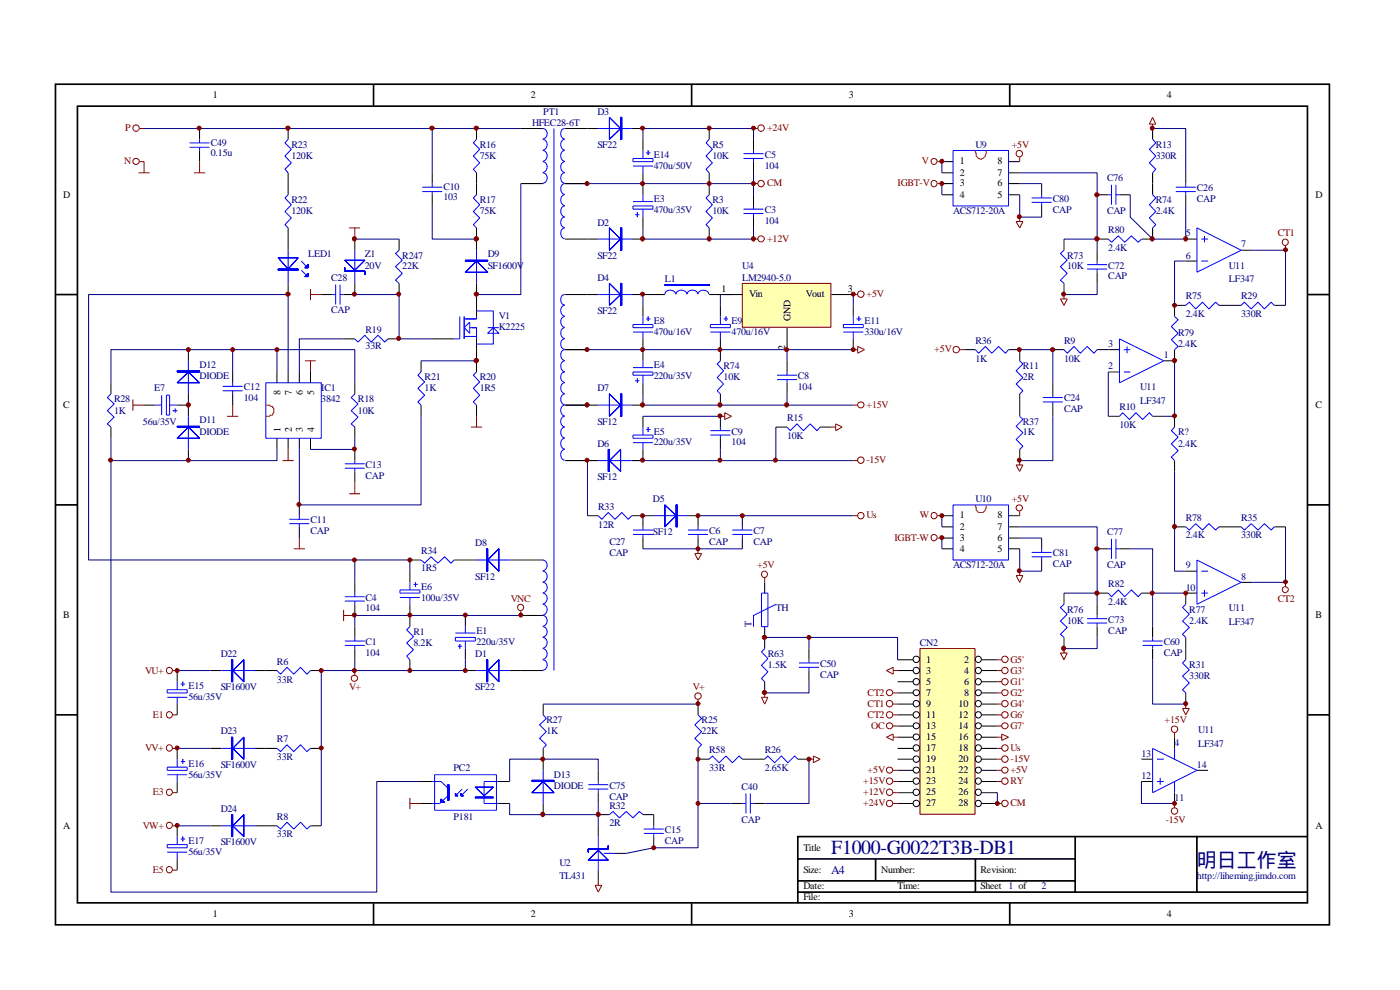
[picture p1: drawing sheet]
<svg xmlns="http://www.w3.org/2000/svg" width="297mm" height="210mm" viewBox="0 0 297 210" stroke-linecap="round" stroke-linejoin="round" font-family="sans-serif">
<g fill="none" stroke="#000" stroke-width=".35">
<path d="M11.8 17.9h270.2v178.3h-270.2zM79.2 17.9v4.6M146.7 17.9v4.6M214.2 17.9v4.6M16.4 22.5h261v169h-261zM11.8 62.5h4.6M277.5 62.5h4.6M11.8 107.1h4.6M277.5 107.1h4.6M11.8 151.6h4.6M277.5 151.6h4.6M228.1 177.5v11.7"/>
<path d="M253.9 177.5h-84.7v14.1M277.5 177.5h-23.6v11.7M79.2 191.6v4.7M146.7 191.6v4.7M169.2 182.2h58.9M169.2 189.2h108.3M169.2 186.9h58.9M185.8 182.2v4.7M206.9 182.2v7M214.2 191.6v4.7"/>
</g>
<g fill="none" stroke="#000" stroke-width=".21">
<path d="M61.1 27.3v2.2M61.1 36.7v4.6M91.7 36.7v2.2M101.1 27.3v2.2M101.1 36.7v4.6M110.5 27.3h4.7M110.5 38.9h4.7M119.9 27.3h7M119.9 38.9h4.7M134 27.3h2.4M136.4 29.5v2.4M136.4 36.7v4.6"/>
<path d="M150.5 27.3v2.2M150.5 36.7v4.6M159.9 29.5v2.4M159.9 34.3v2.4M61.1 48.3v4.8M75.3 50.7v2.4M84.7 50.7v2.4M91.7 41.3v2.4M101.1 48.3v4.8M119.9 50.7h7M134 50.7h2.4M136.4 46.1v2.2"/>
<path d="M150.5 48.3v2.4M159.9 41.3v2.4M159.9 46.1v2.2M40 74.2v2.3M49.4 78.9v2.3M58.8 78.9v2.3M61.1 60.1v2.4M61.1 78.9v2.3M63.5 78.9v2.3M65.9 78.9v2.3M68.2 62.5h2.3M72.9 71.9h2.4"/>
<path d="M75.3 60.1v2.4h-2.4M82.3 71.9h2.4M84.7 60.1v2.4M89.3 76.5v2.4M91.7 71.9h4.7M101.1 60.1v7M101.1 71.9v7M119.9 74.2h4.7M119.9 62.5h7M134 62.5h2.4M136.4 64.8v2.3M136.4 71.9v4.6"/>
<path d="M152.8 64.8v2.3M152.8 71.9v4.6M167 76.5v2.4M181 64.8v2.3M181 71.9v2.3M40 83.6v4.7M40 95.3v2.4M49.4 83.6v2.3M58.8 93v2.3M61.1 93v2.3M63.5 93v2.3M65.9 93v2.3"/>
<path d="M75.3 81.2v2.4M75.3 90.6v2.4M75.3 95.3v2.4M75.3 100v2.4M89.3 85.9v2.4M101.1 85.9v2.4M119.9 85.9h7M119.9 97.7h7M134 85.9h2.4M136.4 95.3v2.4h-2.4M136.4 81.2v2.4M136.4 88.3v2.3"/>
<path d="M152.8 83.6v2.3M152.8 88.3v2.3M152.8 93v2.3M164.6 90.6h2.4M167 81.2v2.4M174 90.6h2.4M63.5 107.1v2.3M63.5 111.8v2.3M87 118.8h2.3M96.4 118.8h4.7M108.1 118.8h7.1M124.6 109.4h2.3"/>
<path d="M134 109.4h4.7M145.8 109.4h2.3v2.4M148.1 114.1v2.3M157.5 109.4v2.4M157.5 114.1v2.3M75.3 123.5v2.3M75.3 128.2v2.4M75.3 132.9v2.3M75.3 137.6v2.4M87 121.2v2.3M87 128.2v4.7M87 140v2.2"/>
<path d="M98.7 130.6v2.3M98.7 137.6v2.4M110.5 130.6h4.7M37.6 142.2v2.4M37.6 149.4v2.2M37.6 158.7v2.3M44.7 142.2h2.3M44.7 158.7h2.3M54.1 142.2h4.7M54.1 158.7h4.7M65.9 142.2h2.3M65.9 158.7h2.3"/>
<path d="M98.7 142.2h2.4M108.1 142.2h7.1M37.6 165.8v2.3M37.6 175.2v2.3M44.7 175.2h2.3M54.1 175.2h4.7M65.9 175.2h2.3M37.6 182.2v2.4"/>
</g>
<g fill="none" stroke="#00f" stroke-width=".21">
<path d="M61.1 29.5l-.6 .8 1.3 1.4-1.3 1.4 1.3 1.4-1.3 1.4 .6 .8M89.6 39.7h4.2M91.7 38.9v.8M101.1 29.5l-.7 .8 1.4 1.4-1.4 1.4 1.4 1.4-1.4 1.4 .7 .8M115.1 27.3a1.11 1.11 0 0 1 1 1.1 1.11 1.11 0 0 1-1 1.1M115.1 29.5a1.17 1.17 0 0 1 1 1.2 1.17 1.17 0 0 1-1 1.1M115.1 31.9a1.17 1.17 0 0 1 1 1.2 1.17 1.17 0 0 1-1 1.1M115.1 34.3a1.17 1.17 0 0 1 1 1.1 1.17 1.17 0 0 1-1 1.2M115.1 36.7a1.11 1.11 0 0 1 1 1.1 1.11 1.11 0 0 1-1 1.1M117.5 27.3v114.9M119.8 36.7a1.14 1.14 0 0 0-.8 1.1 1.14 1.14 0 0 0 .8 1.1M119.8 34.3a1.19 1.19 0 0 0-.8 1.1 1.19 1.19 0 0 0 .8 1.2"/>
<path d="M119.8 31.9a1.19 1.19 0 0 0-.8 1.2 1.19 1.19 0 0 0 .8 1.1M119.8 29.5a1.19 1.19 0 0 0-.8 1.2 1.19 1.19 0 0 0 .8 1.1M119.8 27.3a1.14 1.14 0 0 0-.8 1.1 1.14 1.14 0 0 0 .8 1.1M119.8 38.9a1.19 1.19 0 0 0-.8 1.2 1.19 1.19 0 0 0 .8 1.1M126.9 27.3h7.1M134.3 33.6h4.2v.7h-4.2zM134.3 35.2h4.2M136.4 31.9v1.7M136.4 35.2v1.5M137.1 32.4h.9M137.5 31.9v1M150.5 29.5l-.7 .8 1.3 1.4-1.3 1.4 1.3 1.4-1.3 1.4 .7 .8"/>
<path d="M157.7 33.6h4.3M157.7 32.6h4.3M159.9 31.9v.7M159.9 33.6v.7M61.1 41.3l-.6 .7 1.3 1.4-1.3 1.5 1.3 1.3-1.3 1.5 .6 .6M61.1 53.1v7M63.9 57.3l1 1M63.9 55.4l1 1M75.3 53.1v7M84.7 53.1l-.8 .7 1.4 1.4-1.4 1.4 1.4 1.4-1.4 1.4 .8 .7M89.6 40.6h4.2M91.7 40.6v.7"/>
<path d="M101.1 41.3l-.7 .7 1.4 1.4-1.4 1.5 1.4 1.3-1.4 1.5 .7 .6M101.1 53.1v7M119.8 48.3a1.19 1.19 0 0 0-.8 1.2 1.19 1.19 0 0 0 .8 1.1M119.8 46.1a1.14 1.14 0 0 0-.8 1.1 1.14 1.14 0 0 0 .8 1.1M119.8 43.7a1.19 1.19 0 0 0-.8 1.1 1.19 1.19 0 0 0 .8 1.2M119.8 41.3a1.19 1.19 0 0 0-.8 1.2 1.19 1.19 0 0 0 .8 1.1M126.9 50.7h7.1M134.3 43.7h4.2v.7h-4.2zM134.3 42.8h4.2M134.7 45.6h.9M135.2 45v1.1M136.4 41.3v1.5"/>
<path d="M136.4 44.4v1.7M150.5 41.3l-.7 .7 1.3 1.4-1.3 1.5 1.3 1.3-1.3 1.5 .7 .6M157.7 44.4h4.3M157.7 45.3h4.3M159.9 43.7v.7M159.9 45.3v.8M40 76.5v7.1M70.5 62.5h.7M71.2 60.4v4.2M72.1 62.5h.8M72.1 60.4v4.2M75.3 71.9l.6 .7 1.5-1.5 1.3 1.5 1.5-1.5 1.4 1.5 .7-.7"/>
<path d="M89.3 78.9l-.7 .7 1.5 1.4-1.5 1.4 1.5 1.4-1.5 1.5 .7 .6M97.5 67.1v4.8h-1.1M98.5 67.1v4.8M98.5 71.4h2.6M98.5 69.5l1.2-1.2v2.4zM99.7 69.5h1.4v2.4M101.1 66h3.5v7h-3.5M101.1 78.9l-.7 .7 1.4 1.4-1.4 1.4 1.4 1.4-1.4 1.5 .7 .6M101.1 67.1v.5h-2.6M103.5 70.7l1.1-1.2 1.2 1.2zM103.5 69.5h2.3M119.8 71.9a1.14 1.14 0 0 0-.8 1.1 1.14 1.14 0 0 0 .8 1.1"/>
<path d="M119.8 69.5a1.19 1.19 0 0 0-.8 1.2 1.19 1.19 0 0 0 .8 1.1M119.8 67.1a1.19 1.19 0 0 0-.8 1.2 1.19 1.19 0 0 0 .8 1.1M119.8 64.8a1.19 1.19 0 0 0-.8 1.1 1.19 1.19 0 0 0 .8 1.2M119.8 62.5a1.14 1.14 0 0 0-.8 1.1 1.14 1.14 0 0 0 .8 1.1M119.8 78.9a1.14 1.14 0 0 0-.8 1.1 1.14 1.14 0 0 0 .8 1.1M119.8 76.5a1.19 1.19 0 0 0-.8 1.2 1.19 1.19 0 0 0 .8 1.1M119.8 74.2a1.19 1.19 0 0 0-.8 1.1 1.19 1.19 0 0 0 .8 1.2M126.9 62.5h7.1M134.3 68.8h4.2v.7h-4.2zM134.3 78.9h4.2v.7h-4.2zM134.3 70.4h4.2M134.3 78h4.2"/>
<path d="M136.4 67.1v1.7M136.4 70.4v1.5M136.4 76.5v1.5M136.4 79.6v1.6M137.1 67.6h.9M137.5 67.1v1M150.7 68.8h4.2v.7h-4.2zM150.7 70.4h4.2M152.8 76.5l-.7 .7 1.4 1.5-1.4 1.4 1.4 1.3-1.4 1.5 .7 .7M152.8 67.1v1.7M152.8 70.4v1.5M153.5 67.6h.9"/>
<path d="M154 67.1v1M164.8 79.6h4.3M167 78.9v.7M178.9 68.8h4.2v.7h-4.2zM178.9 70.4h4.2M181 67.1v1.7M181 70.4v1.5M181.7 67.6h1M182.2 67.1v1M40 88.3v7M47.2 82h4.3M47.2 82.9h4.3"/>
<path d="M49.4 81.2v.8M49.4 82.9v.7M56.4 81.2h11.8v11.8h-11.8zM73.2 98.4h4.2M73.2 99.3h4.2M75.3 83.6l-.8 .7 1.4 1.4-1.4 1.4 1.4 1.4-1.4 1.4 .8 .7M75.3 97.7v.7M75.3 99.3v.7M119.8 83.6a1.19 1.19 0 0 0-.8 1.1 1.19 1.19 0 0 0 .8 1.2M119.8 81.2a1.19 1.19 0 0 0-.8 1.1 1.19 1.19 0 0 0 .8 1.2M119.8 95.3a1.19 1.19 0 0 0-.8 1.2 1.19 1.19 0 0 0 .8 1.1M119.8 93a1.19 1.19 0 0 0-.8 1.1 1.19 1.19 0 0 0 .8 1.1"/>
<path d="M119.8 90.6a1.19 1.19 0 0 0-.8 1.1 1.19 1.19 0 0 0 .8 1.2M119.8 88.3a1.14 1.14 0 0 0-.8 1.1 1.14 1.14 0 0 0 .8 1.1M119.8 85.9a1.19 1.19 0 0 0-.8 1.2 1.19 1.19 0 0 0 .8 1.1M126.9 85.9h7.1M126.9 97.7h7.1M134.3 92.3h4.2v.7h-4.2zM134.3 93.9h4.2M134.7 80.8h.9M135.2 80.3v.9M136.4 90.6v1.7M136.4 93.9v1.4M137.1 91.1h.9"/>
<path d="M137.5 90.6v1M150.7 92.3h4.2M150.7 91.4h4.2M152.8 90.6v.8M152.8 92.3v.7M164.8 80.5h4.3M167 90.6l.6 .8 1.5-1.5 1.3 1.5 1.5-1.5 1.4 1.5 .7-.8M167 80.5v.7M61.4 110.2h4.2M61.4 111.1h4.2M63.5 109.4v.8M63.5 111.1v.7"/>
<path d="M89.3 118.8l.8 .7 1.3-1.4 1.5 1.4 1.4-1.4 1.4 1.4 .7-.7M101.1 118.8h7M115.1 118.8a1.17 1.17 0 0 1 1 1.1 1.17 1.17 0 0 1-1 1.2M126.9 109.4l.8 .8 1.3-1.5 1.5 1.5 1.4-1.5 1.4 1.5 .7-.8M138.7 109.4h7.1M146 112.4h4.2M146 113.4h4.2M148.1 111.8v.6M148.1 113.4v.7M155.4 112.4h4.2M155.4 113.4h4.2M157.5 111.8v.6"/>
<path d="M157.5 113.4v.7M73.2 126.6h4.2M73.2 127.5h4.2M73.2 136h4.2M73.2 136.9h4.2M75.3 125.8v.8M75.3 127.5v.7M75.3 135.2v.8M75.3 136.9v.7M84.8 125.1h4.3v.7h-4.3zM84.8 126.7h4.3M87 132.9l-.7 .7 1.4 1.4-1.4 1.4 1.4 1.4-1.4 1.4 .7 .8"/>
<path d="M87 123.5v1.6M87 126.7v1.5M87.7 124h.9M88.1 123.5v1M96.6 135.2h4.2v.8h-4.2zM96.6 134.3h4.2M97.1 137.1h.9M97.5 136.7v.9M98.7 132.9v1.4M98.7 136v1.6M115.1 121.2a1.17 1.17 0 0 1 1 1.1 1.17 1.17 0 0 1-1 1.1M115.1 123.5a1.11 1.11 0 0 1 1 1.1 1.11 1.11 0 0 1-1 1.1"/>
<path d="M115.1 125.8a1.17 1.17 0 0 1 1 1.2 1.17 1.17 0 0 1-1 1.1M115.1 128.2a1.17 1.17 0 0 1 1 1.1 1.17 1.17 0 0 1-1 1.2M115.1 130.6a1.17 1.17 0 0 1 1 1.1 1.17 1.17 0 0 1-1 1.1M115.1 132.9a1.11 1.11 0 0 1 1 1.1 1.11 1.11 0 0 1-1 1.1M115.1 135.2a1.17 1.17 0 0 1 1 1.2 1.17 1.17 0 0 1-1 1.1M115.1 137.6a1.17 1.17 0 0 1 1 1.1 1.17 1.17 0 0 1-1 1.2M115.1 140a1.11 1.11 0 0 1 1 1.1 1.11 1.11 0 0 1-1 1.1M35.5 146.3h4.2v.7h-4.2zM35.5 147.9h4.2M37.6 144.6v1.7M37.6 147.9v1.5M38.4 145.1h.9"/>
<path d="M38.8 144.6v.9M47 142.2h7.1M47 158.7h7.1M58.8 158.7l.7 .7 1.4-1.4 1.4 1.4 1.5-1.4 1.3 1.4 .8-.7M58.8 142.2l.7 .8 1.4-1.4 1.4 1.4 1.5-1.4 1.3 1.4 .8-.8M101.1 142.2h7M35.5 162.7h4.2v.7h-4.2zM35.5 179.2h4.2v.6h-4.2zM35.5 164.3h4.2M37.6 161v1.7M37.6 164.3v1.5M37.6 177.5v1.7"/>
<path d="M38.4 178h.9M38.4 161.5h.9M38.8 161v1M38.8 177.5v1M47 175.2h7.1M58.8 175.2l.7 .7 1.4-1.5 1.4 1.5 1.5-1.5 1.3 1.5 .8-.7M35.5 180.8h4.2M37.6 180.8v1.4"/>
</g>
<g fill="none" stroke="#800000" stroke-width=".21">
<path d="M29.4 36.7h2.3M29.6 27.3h1M29.6 34.3h1v2.4M159.9 27.3h.9M159.9 38.9h.9M74.1 48.3h2.3M75.3 48.3v2.4M159.9 50.7h.9M64.7 76.5h2.3M65.9 61.3v2.4M65.9 76.5v2.4M65.9 62.5h2.3"/>
<path d="M28.2 84.8v2.3M28.2 85.9h2.4M48.2 88.3h2.3M49.4 85.9v2.4M59.9 97.7h2.4M61.1 95.3v2.4M99.9 90.6h2.4M101.1 88.3v2.3M62.3 116.4h2.4M63.5 114.1v2.3M74.1 104.7h2.3M75.3 102.4v2.3"/>
<path d="M72.9 129.4v2.3M72.9 130.6h2.4M36.7 142.2h.9M36.7 158.7h.9M36.7 151.6h.9M75.3 142.2v1.1M36.7 175.2h.9M36.7 168.1h.9M36.7 184.6h.9"/>
<circle cx="28.9" cy="27.2" r=".68"/>
<circle cx="28.9" cy="34.2" r=".66"/>
<circle cx="161.5" cy="38.9" r=".68"/>
<circle cx="161.5" cy="27.2" r=".68"/>
<circle cx="161.5" cy="50.7" r=".66"/>
<circle cx="35.9" cy="151.6" r=".66"/>
<circle cx="35.9" cy="142.2" r=".66"/>
<circle cx="35.9" cy="158.6" r=".66"/>
<circle cx="75.2" cy="143.9" r=".66"/>
<circle cx="35.9" cy="175.1" r=".66"/>
<circle cx="35.9" cy="168" r=".66"/>
<circle cx="35.9" cy="184.5" r=".66"/>
</g>
<path d="M56.4 85.9h.7l.3 .3h.4v.2l.3 .2v.9l-.3 .3v.3h-.4l-.3 .2h-.7" fill="none" stroke="#f00" stroke-width=".21"/>
<path d="M98.7 55.2v.2h4.8v-.2zM98.7 55.2v.2h4.8v-.2z" fill="#00f" stroke="#00f" stroke-width=".21"/>
<g fill="#00f" stroke="#00f" stroke-width=".21">
<path d="M98.7 57.7l2.4-2.3 2.4 2.3zM98.7 57.7l2.4-2.3 2.4 2.3z" fill-rule="evenodd"/>
<path d="M103.2 116.4v4.8h.3v-4.8zM103.2 116.4v4.8h.3v-4.8z" fill-rule="evenodd"/>
<path d="M103.5 118.8l2.3-2.4v4.8zM103.5 118.8l2.3-2.4v4.8z" fill-rule="evenodd"/>
<path d="M37.6 90.4v.2h4.7v-.2zM37.6 90.4v.2h4.7v-.2z" fill-rule="evenodd"/>
<path d="M37.6 93l2.4-2.4 2.3 2.4zM37.6 93l2.4-2.4 2.3 2.4z" fill-rule="evenodd"/>
<path d="M37.6 78.7v.2h4.7v-.2zM37.6 78.7v.2h4.7v-.2z" fill-rule="evenodd"/>
<path d="M37.6 81.2l2.4-2.3 2.3 2.3zM37.6 81.2l2.4-2.3 2.3 2.3z" fill-rule="evenodd"/>
<path d="M59 54.7h4.2l-2.1 2.4zM59 54.7h4.2l-2.1 2.4z" fill-rule="evenodd"/>
<path d="M59 57.1h4.2v.2h-4.2zM59 57.1h4.2v.2h-4.2z" fill-rule="evenodd"/>
<path d="M65.4 58v.7h-.7zM65.4 58v.7h-.7z" fill-rule="evenodd"/>
<path d="M65.4 56.1v.7h-.7zM65.4 56.1v.7h-.7z" fill-rule="evenodd"/>
<path d="M73.2 56.8v.7h4.2v.8v-.8h-4.2zM73.2 56.8v.7h4.2v.8v-.8h-4.2z" fill-rule="evenodd"/>
<path d="M73.2 55.2h4.2l-2.1 2.1zM73.2 55.2h4.2l-2.1 2.1z" fill-rule="evenodd"/>
<path d="M103.2 140v4.6h.3v-4.6zM103.2 140v4.6h.3v-4.6z" fill-rule="evenodd"/>
<path d="M103.5 142.2l2.3-2.2v4.6zM103.5 142.2l2.3-2.2v4.6z" fill-rule="evenodd"/>
<path d="M49.1 140v4.6h.3v-4.6zM49.1 140v4.6h.3v-4.6z" fill-rule="evenodd"/>
<path d="M49.4 142.2l2.3-2.2v4.6zM49.4 142.2l2.3-2.2v4.6z" fill-rule="evenodd"/>
<path d="M49.1 156.4v4.6h.3v-4.6zM49.1 156.4v4.6h.3v-4.6z" fill-rule="evenodd"/>
<path d="M49.4 158.7l2.3-2.3v4.6zM49.4 158.7l2.3-2.3v4.6z" fill-rule="evenodd"/>
<path d="M49.1 172.8v4.7h.3v-4.7zM49.1 172.8v4.7h.3v-4.7z" fill-rule="evenodd"/>
<path d="M51.7 172.8v4.7l-2.3-2.3zM51.7 172.8v4.7l-2.3-2.3z" fill-rule="evenodd"/>
<path d="M131.7 24.9v4.6h.2v-4.6zM131.7 24.9v4.6h.2v-4.6z" fill-rule="evenodd"/>
<path d="M129.3 24.9l2.4 2.4-2.4 2.2zM129.3 24.9l2.4 2.4-2.4 2.2z" fill-rule="evenodd"/>
<path d="M131.7 48.3v4.8h.2v-4.8zM131.7 48.3v4.8h.2v-4.8z" fill-rule="evenodd"/>
<path d="M129.3 48.3l2.4 2.4-2.4 2.4zM129.3 48.3l2.4 2.4-2.4 2.4z" fill-rule="evenodd"/>
<path d="M131.7 60.1v4.7h.2v-4.7zM131.7 60.1v4.7h.2v-4.7z" fill-rule="evenodd"/>
<path d="M129.3 60.1l2.4 2.4-2.4 2.3zM129.3 60.1l2.4 2.4-2.4 2.3z" fill-rule="evenodd"/>
<path d="M131.7 83.6v4.7h.2v-4.7zM131.7 83.6v4.7h.2v-4.7z" fill-rule="evenodd"/>
<path d="M129.3 83.6l2.4 2.3-2.4 2.4zM129.3 83.6l2.4 2.3-2.4 2.4z" fill-rule="evenodd"/>
<path d="M129 95.3v4.7h.3v-4.7zM129 95.3v4.7h.3v-4.7z" fill-rule="evenodd"/>
<path d="M129.3 97.7l2.4-2.4v4.7zM129.3 97.7l2.4-2.4v4.7z" fill-rule="evenodd"/>
<path d="M143.4 107.1v4.7h.3v-4.7zM143.4 107.1v4.7h.3v-4.7z" fill-rule="evenodd"/>
<path d="M141.1 107.1l2.3 2.3-2.3 2.4zM141.1 107.1l2.3 2.3-2.3 2.4z" fill-rule="evenodd"/>
</g>
<g fill="none" stroke="#000080" stroke-width=".21">
<path d="M30.6 27.3h79.9M91.7 27.3v9.4M110.5 38.9v23.6h-9.4M136.4 29.5v-2.2h23.5v2.2M159.9 36.7v2.2h-35.3M159.9 38.9v2.4M75.3 50.7h9.4M136.4 48.3v2.4h23.5v-2.4M40 74.2h9.4M49.4 78.9v-4.7h25.9v7M58.8 74.2v4.7M61.1 78.9v-16.4h-42.3v56.3h68.2v2.4"/>
<path d="M72.9 71.9h-9.4v7M75.3 62.5h9.4v9.4h7M89.3 76.5h11.8M58.8 95.3v2.4h-18.8M75.3 93v2.3h-9.4M89.3 88.3v18.8h-25.8v-11.8M75.3 118.8v4.7M75.3 140v2.2h23.4v-2.2M110.5 130.6h-35.2v2.3M37.6 142.2h7.1M37.6 158.7h7.1M75.3 142.2h-7.1v33"/>
<path d="M37.6 175.2h7.1"/>
</g>
<path d="M157.6 60.2h18.6v9.1h-18.6z" fill="#ffffb0"/>
<g fill="none" stroke="#800000" stroke-width=".21">
<path d="M198.9 34.3h.9M198.9 38.9h.9M216.3 33.4v.9M244.5 24.9l.7 1.4h-1.4zM244.5 26.3v1M215.6 47h1.4l-.7 1.3zM216.3 46.1v.9M272.7 52.2v.9M157.5 60.1h18.8v9.3h-18.8zM181 62.5h.9M181 74.2h.9M181.9 73.5l1.5 .7-1.5 .7z"/>
<path d="M203.6 74.2h1M225 63.4h1.4l-.7 1.4zM225.7 62.5v.9M152.8 88.3h1M153.8 87.5l1.4 .8-1.4 .7zM176.4 90.6h.9M177.3 89.9l1.3 .7-1.3 .8zM181 85.9h.9M181 97.7h.9M215.6 98.6h1.4l-.7 1.4zM216.3 97.7v.9M147.4 117.4h1.4l-.7 1.4z"/>
<path d="M148.1 116.4v1M181 109.4h.9M198.9 109.4h.9M198.9 114.1h.9M216.3 108.5v.9M110.5 129.6v1M215.6 122.1h1.4l-.7 1.4zM216.3 121.2v.9M225 138.5h1.4l-.7 1.5zM225.7 137.6v.9M272.7 123.5v1M148.1 148.4v1"/>
<path d="M250.9 150.3h1.4l-.8 1.3zM251.5 149.4v.9M87 169.2v2.4M87 170.4h2.3M171.6 161h1M172.6 160.4l1.4 .6-1.4 .8zM126.2 187.8h1.5l-.8 1.4zM126.9 186.9v.9"/>
<circle cx="198.1" cy="38.9" r=".66"/>
<circle cx="198.2" cy="34.2" r=".64"/>
<circle cx="216.2" cy="32.6" r=".68"/>
<circle cx="272.6" cy="51.4" r=".66"/>
<circle cx="182.6" cy="62.4" r=".68"/>
<circle cx="202.9" cy="74.2" r=".68"/>
<circle cx="182.6" cy="97.6" r=".68"/>
<circle cx="182.6" cy="85.9" r=".66"/>
<circle cx="182.6" cy="109.4" r=".68"/>
<circle cx="198.1" cy="109.4" r=".66"/>
<circle cx="198.1" cy="114" r=".66"/>
<circle cx="216.3" cy="107.7" r=".66"/>
<circle cx="110.4" cy="128.8" r=".66"/>
<circle cx="272.7" cy="125.1" r=".64"/>
<circle cx="148.1" cy="147.7" r=".68"/>
</g>
<g fill="none" stroke="#000" stroke-width=".21">
<path d="M199.8 34.3h2.4M199.8 36.7h2.4M199.8 38.9h2.4M214 34.3h2.3M214 36.7h2.3M214 38.9h2.3M221 38.9v2.4M244.5 27.3v2.2M244.5 36.7v4.6M251.5 36.7v2.2M199.8 41.3h2.4M214 41.3h2.3"/>
<path d="M221 43.7v2.4M225.7 50.7v2.4M232.7 50.7h2.4M232.7 53.1v2.3M232.7 57.7v2.4M244.5 48.3v2.4h-2.4M251.5 55.4h2.4M251.5 50.7h2.4M251.5 41.3v2.4M263.3 53.1h2.4M136.4 62.5h4.7M150.5 62.5h7"/>
<path d="M167 69.5v4.7M176.4 62.5h4.6M204.6 74.2h2.3M214 74.2h2.3v2.3M223.4 74.2h2.3M225.7 60.1v2.4M232.7 74.2h4.8M235.1 78.9h2.4M249.2 74.2v2.3h-2.3M251.5 64.8h-2.3v2.3M258.6 64.8h4.7M270.3 64.8h2.4"/>
<path d="M23.5 81.2v2.4M23.5 90.6v2.4M30.6 85.9h2.3M37.6 85.9h2.4M216.3 83.6v4.7M216.3 95.3v2.4M223.4 81.2v2.4M223.4 85.9v2.4M235.1 88.3h2.4M244.5 88.3h2.4M249.2 88.3v2.3M249.2 97.7v2.3"/>
<path d="M136.4 109.4v2.4M136.4 114.1v2.3M199.8 109.4h2.4M199.8 111.8h2.4M199.8 114.1h2.4M199.8 116.4h2.4M214 109.4h2.3M214 111.8h2.3M214 114.1h2.3M214 116.4h2.3M221 114.1v2.3M221 118.8v2.4"/>
<path d="M249.2 111.8h2.3M258.6 111.8h4.7M270.3 111.8h2.4M225.7 125.8v2.4M225.7 135.2v2.4M232.7 128.2v2.4M232.7 132.9v2.3M232.7 125.8h2.4M242.1 125.8h2.4M244.5 132.9v2.3M244.5 137.6v2.4M251.5 135.2v4.8"/>
<path d="M251.5 121.2h2.4M253.9 125.8h-2.4v2.4M263.3 123.5h2.4M115.2 149.4v2.2M115.2 158.7v4.7M148.1 158.7v2.3h2.4M148.1 149.4v2.2M251.5 147v2.4M89.3 165.8h2.4M89.3 170.4h2.4M105.8 165.8h2.3M105.8 170.4h2.3"/>
<path d="M115.2 170.4v2.4M126.9 172.8h2.4M126.9 163.4v2.4M126.9 168.1v2.3M126.9 175.2v2.3M136.4 172.8h2.3v2.4M138.7 177.5v2.3M155.2 170.4h2.3M157.5 161h4.7M159.9 170.4h2.3M169.2 161h2.4M126.9 184.6v2.3"/>
<path d="M130.5 181h2.3"/>
</g>
<path d="M141.1 60.4h9.4v.1h-9.4zM141.1 60.4h9.4v.1h-9.4z" fill="#00f" stroke="#00f" stroke-width=".21"/>
<g fill="none" stroke="#00f" stroke-width=".21">
<path d="M202.2 31.9h11.8v11.8h-11.8zM244.5 29.5l.7 .8-1.4 1.4 1.4 1.4-1.4 1.4 1.4 1.4-.7 .8M249.4 39.7h4.3M251.5 38.9v.8M218.9 42.9h4.2M218.9 42h4.2M221 41.3v.7M221 42.9v.8M225.7 53.1l-.7 .7 1.4 1.4-1.4 1.4 1.4 1.4-1.4 1.4 .7 .7M230.6 56.1h4.3M230.6 57.1h4.3M232.7 55.4v.7"/>
<path d="M232.7 57.1v.6M235.1 50.7l.7 .7 1.4-1.4 1.4 1.4 1.4-1.4 1.5 1.4 .6-.7M244.5 41.3l.7 .7-1.4 1.4 1.4 1.5-1.4 1.3 1.4 1.5-.7 .6M249.4 40.6h4.3M251.5 40.6v.7M253.9 48.3l9.4 4.8-9.4 4.6zM254.8 55.4h1.5M254.8 50.7h1.5M255.5 50v1.4M141.1 62.4a1.19 1.19 0 0 1 1.1-.8 1.19 1.19 0 0 1 1.1 .8M143.4 62.4a1.19 1.19 0 0 1 1.2-.8 1.19 1.19 0 0 1 1.1 .8M145.8 62.4a1.14 1.14 0 0 1 1.1-.8 1.14 1.14 0 0 1 1.1 .8"/>
<path d="M148.1 62.4a1.19 1.19 0 0 1 1.1-.8 1.19 1.19 0 0 1 1.2 .8M206.9 74.2l.7 .7 1.4-1.4 1.4 1.4 1.4-1.4 1.5 1.4 .7-.7M216.3 76.5l.7 .7-1.4 1.5 1.4 1.4-1.4 1.3 1.4 1.5-.7 .7M225.7 74.2l.7 .7 1.4-1.4 1.4 1.4 1.4-1.4 1.5 1.4 .6-.7M237.5 71.9l9.4 4.6-9.4 4.7zM238.4 78.9h1.4M238.4 74.2h1.4M239.1 73.5v1.4M249.2 67.1l.7 .7-1.4 1.5 1.4 1.4-1.4 1.4 1.4 1.4-.7 .7M251.5 64.8l.8-.7 1.4 1.4 1.4-1.4 1.4 1.4 1.4-1.4 .7 .7M263.3 64.8l.7-.7 1.4 1.4 1.5-1.4 1.3 1.4 1.5-1.4 .6 .7M23.5 83.6l-.7 .7 1.4 1.4-1.4 1.4 1.4 1.4-1.4 1.4 .7 .7"/>
<path d="M32.9 85.9h1.4M34.3 83.8v4.3M35.3 83.8h.7v4.3h-.7zM36 85.9h1.6M36.7 87.1h.9M37.2 86.6v.9M216.3 88.3l.7 .7-1.4 1.4 1.4 1.4-1.4 1.4 1.4 1.5-.7 .6M221.2 84.3h4.3M221.2 85.3h4.3M223.4 83.6v.7M223.4 85.3v.6M237.5 88.3l.7-.8 1.4 1.5 1.4-1.5 1.4 1.5 1.4-1.5 .7 .8"/>
<path d="M249.2 90.6l-.7 .8 1.4 1.3-1.4 1.4 1.4 1.5-1.4 1.3 .7 .8M134.3 112.4h4.2M134.3 113.4h4.2M136.4 111.8v.6M136.4 113.4v.7M202.2 107.1h11.8v11.7h-11.8zM218.9 118.1h4.2M218.9 117.2h4.2M221 116.4v.8M221 118.1v.7M251.5 111.8l.8 .6 1.4-1.3 1.4 1.3 1.4-1.3 1.4 1.3 .7-.6M253.9 118.8l9.4 4.7-9.4 4.7z"/>
<path d="M263.3 111.8l.7 .6 1.4-1.3 1.5 1.3 1.3-1.3 1.5 1.3 .6-.6M225.7 128.2l-.7 .7 1.4 1.4-1.4 1.4 1.4 1.4-1.4 1.4 .7 .7M230.6 131.2h4.3M230.6 132.2h4.3M232.7 130.6v.6M232.7 132.2v.7M235.1 125.8l.7 .8 1.4-1.5 1.4 1.5 1.4-1.5 1.5 1.5 .6-.8M242.4 136.9h4.2M242.4 136h4.2M244.5 135.2v.8M244.5 136.9v.7M251.5 128.2l-.6 .7 1.4 1.4-1.4 1.4 1.4 1.4-1.4 1.4 .6 .7"/>
<path d="M251.5 140l-.6 .6 1.4 1.5-1.4 1.3 1.4 1.5-1.4 1.4 .6 .7M254.8 121.2h1.5M254.8 125.8h1.5M255.5 125.1v1.5M115.2 151.6l.7 .8-1.4 1.4 1.4 1.4-1.4 1.4 1.4 1.4-.7 .7M148.1 151.6l.7 .8-1.4 1.4 1.4 1.4-1.4 1.4 1.4 1.4-.7 .7M91.7 165.8h1.9l1.4 1.3M92.2 164.3h13.1v7.6h-13.1zM95 168.8l-1.7 1.6h-1.6M98 167.4l-1.4 1.4M99.2 167.4l-1.4 1.4M105.8 165.8h-3.1v4.6h3.1"/>
<path d="M115.2 163.4v7M124.8 166.5h4.2M124.8 167.4h4.2M126.9 165.8v.7M126.9 167.4v.7M126.9 177.5v7.1M129.3 172.8l.7-.7 1.4 1.4 1.4-1.4 1.5 1.4 1.3-1.4 .8 .7M136.6 175.9h4.2M136.6 176.8h4.2M138.7 175.2v.7M138.7 176.8v.7M150.5 161l.6-.6 1.5 1.4 1.4-1.4 1.4 1.4 1.4-1.4 .7 .6"/>
<path d="M157.5 170.4h.7M158.2 168.3v4.3M159.2 170.4h.7M159.2 168.3v4.3M162.2 161l.7-.6 1.4 1.4 1.5-1.4 1.3 1.4 1.5-1.4 .6 .6M128.1 181h2.4"/>
</g>
<g fill="none" stroke="#000080" stroke-width=".21">
<path d="M199.8 34.3v2.4M199.8 38.9v2.4M216.3 36.7h16.4v16.4M216.3 38.9h4.7M244.5 27.3h7v9.4M91.7 43.7v7h9.4M216.3 41.3v4.8h4.7M225.7 50.7h7M251.5 55.4h-2.3v9.4M251.5 43.7v7h-7M265.7 53.1h7v11.7M40 74.2h-16.5v7"/>
<path d="M124.6 74.2h56.4M136.4 62.5v2.3M152.8 62.5v2.3M167 74.2v2.3M181 62.5v2.3M216.3 74.2h7.1v7M232.7 60.1v2.4h-7M235.1 78.9v9.4M249.2 76.5v11.8h-2.3M23.5 93v4.7h16.5M23.5 97.7v91.5h56.4v-23.4h9.4M124.6 97.7v11.7"/>
<path d="M136.4 83.6v2.3h44.6M136.4 88.3h16.4M136.4 97.7h44.6M152.8 95.3v2.4M164.6 90.6v7.1M167 83.6v2.3M223.4 88.3v9.4h-7.1M249.2 100v21.2h2.3M136.4 116.4h21.1M148.1 109.4h32.9M199.8 109.4v2.4M199.8 114.1v2.3"/>
<path d="M216.3 116.4v4.8h4.7M216.3 111.8h16.4v16.4M216.3 114.1h4.7M272.7 111.8v11.7h-7M225.7 125.8h7M232.7 135.2v2.4h-7M244.5 140v9.4h7M251.5 125.8h-7v7.1M115.2 149.4h32.9M108.1 170.4v2.4h18.8v-2.4M126.9 163.4v-2.4h-18.8v4.8M126.9 172.8v2.4"/>
<path d="M148.1 161v9.4h7.1M148.1 170.4v9.4h-9.4l-5.9 1.2M171.6 161v9.4h-9.4"/>
</g>
<g fill="#00f" stroke="#00f" stroke-width=".21">
<path d="M100.8 167l1.9 1.8 1.9-1.8zM100.8 167l1.9 1.8 1.9-1.8z" fill-rule="evenodd"/>
<path d="M100.8 169.1v.1h3.8v-.1zM100.8 169.1v.1h3.8v-.1z" fill-rule="evenodd"/>
<path d="M96.6 168.3l.5 .5h-.5zM96.6 168.3l.5 .5h-.5z" fill-rule="evenodd"/>
<path d="M97.8 168.3l.5 .5h-.5zM97.8 168.3l.5 .5h-.5z" fill-rule="evenodd"/>
<path d="M95 166.5v3.3h.2v-3.3zM95 166.5v3.3h.2v-3.3z" fill-rule="evenodd"/>
<path d="M93.6 169.5v.7h.7zM93.6 169.5v.7h.7z" fill-rule="evenodd"/>
<path d="M112.9 165.5v.3h4.6v-.3zM112.9 165.5v.3h4.6v-.3z" fill-rule="evenodd"/>
<path d="M112.9 168.1l2.3-2.3 2.3 2.3zM112.9 168.1l2.3-2.3 2.3 2.3z" fill-rule="evenodd"/>
<path d="M124.8 180.1v.7v-.7h4.2v-.7v.7zM124.8 180.1v.7v-.7h4.2v-.7v.7z" fill-rule="evenodd"/>
<path d="M126.9 180.3l-2.1 2.2h4.2zM126.9 180.3l-2.1 2.2h4.2z" fill-rule="evenodd"/>
</g>
<g fill="#800000" stroke="#800000" stroke-width=".21">
<circle cx="124.5" cy="38.9" r=".42"/>
<circle cx="124.5" cy="74.2" r=".42"/>
<circle cx="124.5" cy="85.9" r=".45"/>
<circle cx="124.5" cy="97.6" r=".42"/>
<circle cx="101.1" cy="62.4" r=".45"/>
<circle cx="101" cy="76.5" r=".48"/>
<circle cx="101" cy="50.7" r=".48"/>
<circle cx="40" cy="97.6" r=".42"/>
<circle cx="39.9" cy="85.9" r=".45"/>
<circle cx="40" cy="74.2" r=".42"/>
<circle cx="101.1" cy="27.2" r=".45"/>
<circle cx="61.1" cy="27.2" r=".45"/>
<circle cx="87" cy="118.8" r=".42"/>
<circle cx="84.6" cy="71.8" r=".42"/>
<circle cx="84.6" cy="62.4" r=".42"/>
<circle cx="136.3" cy="109.4" r=".42"/>
<circle cx="61.1" cy="62.4" r=".45"/>
<circle cx="91.7" cy="27.2" r=".45"/>
<circle cx="75.2" cy="50.7" r=".45"/>
<circle cx="75.2" cy="62.4" r=".42"/>
<circle cx="63.4" cy="107" r=".42"/>
<circle cx="75.2" cy="95.2" r=".42"/>
<circle cx="75.2" cy="130.5" r=".42"/>
<circle cx="49.4" cy="74.2" r=".42"/>
<circle cx="58.8" cy="74.2" r=".42"/>
<circle cx="87" cy="130.5" r=".42"/>
<circle cx="75.2" cy="118.8" r=".42"/>
<circle cx="98.7" cy="130.5" r=".42"/>
<circle cx="37.6" cy="142.2" r=".42"/>
<circle cx="37.6" cy="175.1" r=".42"/>
<circle cx="37.6" cy="158.7" r=".42"/>
<circle cx="87" cy="142.2" r=".42"/>
<circle cx="68.2" cy="158.7" r=".42"/>
<circle cx="68.2" cy="142.2" r=".42"/>
<circle cx="75.2" cy="142.2" r=".42"/>
<circle cx="98.7" cy="142.2" r=".42"/>
<circle cx="136.3" cy="27.2" r=".42"/>
<circle cx="136.3" cy="50.7" r=".45"/>
<circle cx="136.3" cy="38.9" r=".42"/>
<circle cx="150.5" cy="38.9" r=".42"/>
<circle cx="150.5" cy="27.2" r=".42"/>
<circle cx="150.4" cy="50.7" r=".45"/>
<circle cx="159.9" cy="27.2" r=".42"/>
<circle cx="159.8" cy="50.7" r=".45"/>
<circle cx="159.9" cy="38.9" r=".42"/>
<circle cx="136.3" cy="62.4" r=".42"/>
<circle cx="136.3" cy="85.9" r=".45"/>
<circle cx="136.3" cy="97.6" r=".42"/>
<circle cx="148.1" cy="109.4" r=".42"/>
<circle cx="136.3" cy="74.2" r=".42"/>
<circle cx="152.7" cy="74.2" r=".42"/>
<circle cx="181" cy="74.2" r=".42"/>
<circle cx="152.7" cy="85.9" r=".45"/>
<circle cx="148.1" cy="116.4" r=".42"/>
<circle cx="157.5" cy="109.4" r=".42"/>
<circle cx="152.7" cy="88.2" r=".42"/>
<circle cx="166.9" cy="74.2" r=".42"/>
<circle cx="181" cy="62.4" r=".42"/>
<circle cx="166.9" cy="85.9" r=".45"/>
<circle cx="152.7" cy="97.6" r=".42"/>
<circle cx="164.5" cy="97.6" r=".42"/>
<circle cx="23.5" cy="97.6" r=".42"/>
<circle cx="115.1" cy="161" r=".42"/>
<circle cx="171.6" cy="161" r=".42"/>
<circle cx="148.1" cy="161" r=".42"/>
<circle cx="148.1" cy="149.3" r=".42"/>
<circle cx="126.9" cy="172.8" r=".45"/>
<circle cx="115.1" cy="172.8" r=".45"/>
<circle cx="138.7" cy="179.8" r=".42"/>
<circle cx="148.1" cy="170.4" r=".42"/>
<circle cx="199.8" cy="34.2" r=".42"/>
<circle cx="199.8" cy="38.9" r=".42"/>
<circle cx="272.7" cy="53" r=".42"/>
<circle cx="216.2" cy="46" r=".42"/>
<circle cx="232.7" cy="50.7" r=".48"/>
<circle cx="225.6" cy="62.4" r=".42"/>
<circle cx="251.5" cy="50.7" r=".45"/>
<circle cx="244.4" cy="27.2" r=".42"/>
<circle cx="249.2" cy="64.8" r=".42"/>
<circle cx="249.2" cy="76.5" r=".45"/>
<circle cx="223.3" cy="74.2" r=".45"/>
<circle cx="216.2" cy="74.2" r=".42"/>
<circle cx="216.2" cy="97.6" r=".42"/>
<circle cx="232.7" cy="125.8" r=".45"/>
<circle cx="225.6" cy="137.5" r=".45"/>
<circle cx="216.2" cy="121.1" r=".42"/>
<circle cx="199.8" cy="109.4" r=".42"/>
<circle cx="199.8" cy="114" r=".42"/>
<circle cx="251.5" cy="125.8" r=".42"/>
<circle cx="251.5" cy="149.3" r=".42"/>
<circle cx="272.7" cy="123.4" r=".42"/>
<circle cx="249.2" cy="88.2" r=".42"/>
<circle cx="249.2" cy="111.7" r=".45"/>
</g>
<path d="M206.9 31.9v.5h.2v.2a.76 .76 0 0 0 .8 1v.2h.1a1.51 1.51 0 0 0 1.2-1.6v-.3M206.9 107.1v.4h.2a.98 .98 0 0 0 .5 1.2 .98 .98 0 0 0 1.2-.2l.4-.7v-.7" fill="none" stroke="#f00" stroke-width=".21"/>
<path d="M195.2 137.7h11.6v34.9h-11.6z" fill="#ffffb0"/>
<g fill="none" stroke="#800000" stroke-width=".21">
<path d="M41.1 36.7h2.4M42.3 34.3v2.4M162.2 122.6v.9M195.2 137.6h11.6v35.1h-11.6zM211.6 140h.9M161.5 147.9h1.4l-.7 1.5zM162.2 147v.9M188 142.2l1.5-.6v1.4zM188 156.4l1.5-.7v1.4zM189.5 142.2h.9M189.5 156.4h.9M189.5 147h.9"/>
<path d="M189.5 149.4h.9M189.5 151.6h.9M189.5 154h.9M211.6 142.2h.9M211.6 156.4h.9M211.6 147h.9M211.6 149.4h.9M211.6 151.6h.9M211.6 154h.9M211.6 158.7h.9M211.6 144.6h.9M212.5 155.7l1.5 .7-1.5 .7z"/>
<path d="M249.2 155.4v1M189.5 163.4h.9M189.5 165.8h.9M189.5 168.1h.9M189.5 170.4h.9M211.6 163.4h.9M211.6 165.8h.9M211.6 170.4h.9M211.6 161h.9M249.2 170.4v1"/>
<circle cx="162.2" cy="121.8" r=".66"/>
<circle cx="213.2" cy="139.9" r=".68"/>
<circle cx="188.7" cy="151.6" r=".68"/>
<circle cx="188.7" cy="149.3" r=".68"/>
<circle cx="188.7" cy="154" r=".66"/>
<circle cx="188.7" cy="146.9" r=".66"/>
<circle cx="213.2" cy="151.6" r=".68"/>
<circle cx="213.2" cy="142.2" r=".68"/>
<circle cx="213.2" cy="144.6" r=".68"/>
<circle cx="213.2" cy="149.3" r=".68"/>
<circle cx="213.2" cy="158.7" r=".68"/>
<circle cx="213.2" cy="154" r=".66"/>
<circle cx="213.2" cy="146.9" r=".66"/>
<circle cx="249.2" cy="154.7" r=".68"/>
<circle cx="188.7" cy="165.7" r=".68"/>
<circle cx="188.7" cy="168.1" r=".68"/>
<circle cx="188.7" cy="170.4" r=".68"/>
<circle cx="188.7" cy="163.4" r=".66"/>
<circle cx="213.2" cy="161" r=".68"/>
<circle cx="213.2" cy="165.7" r=".68"/>
<circle cx="213.2" cy="170.4" r=".68"/>
<circle cx="213.2" cy="163.4" r=".66"/>
<circle cx="249.2" cy="172" r=".68"/>
</g>
<g fill="none" stroke="#000" stroke-width=".21">
<path d="M42.3 27.3v2.2M42.3 31.9v2.4M232.7 41.3h2.4M237.5 41.3h2.3M232.7 116.4h2.4M237.5 116.4h2.3M162.2 123.5v2.3M162.2 132.9v4.7M171.6 137.6v2.4M190.4 140h3.3M208.3 140h3.3M162.2 144.6v2.4"/>
<path d="M171.6 142.2v2.4M190.4 142.2h3.3M190.4 144.6h3.3M190.4 147h3.3M190.4 149.4h3.3M190.4 151.6h3.3M190.4 154h3.3M190.4 156.4h3.3M190.4 158.7h3.3M208.3 142.2h3.3M208.3 144.6h3.3M208.3 147h3.3"/>
<path d="M208.3 149.4h3.3M208.3 151.6h3.3M208.3 154h3.3M208.3 156.4h3.3M208.3 158.7h3.3M249.2 156.4v2.3M190.4 161h3.3M190.4 163.4h3.3M190.4 165.8h3.3M190.4 168.1h3.3M190.4 170.4h3.3M208.3 161h3.3"/>
<path d="M208.3 163.4h3.3M208.3 165.8h3.3M208.3 168.1h3.3M208.3 170.4h3.3M242.1 161h2.4M242.1 165.8h2.4M249.2 168.1v2.3M253.9 163.4h2.4"/>
<circle cx="194.4" cy="139.9" r=".68"/>
<circle cx="207.5" cy="139.8" r=".66"/>
<circle cx="194.4" cy="151.6" r=".68"/>
<circle cx="194.4" cy="142.2" r=".68"/>
<circle cx="194.4" cy="144.6" r=".68"/>
<circle cx="194.4" cy="149.3" r=".68"/>
<circle cx="194.4" cy="158.7" r=".68"/>
<circle cx="194.4" cy="154" r=".66"/>
<circle cx="194.4" cy="146.9" r=".66"/>
<circle cx="194.4" cy="156.3" r=".66"/>
<circle cx="207.5" cy="151.6" r=".66"/>
<circle cx="207.5" cy="142.2" r=".66"/>
<circle cx="207.5" cy="144.6" r=".66"/>
<circle cx="207.5" cy="149.2" r=".66"/>
<circle cx="207.5" cy="158.6" r=".66"/>
<circle cx="207.6" cy="154" r=".64"/>
<circle cx="207.6" cy="146.9" r=".64"/>
<circle cx="207.6" cy="156.3" r=".64"/>
<circle cx="194.4" cy="161" r=".68"/>
<circle cx="194.4" cy="165.7" r=".68"/>
<circle cx="194.4" cy="168.1" r=".68"/>
<circle cx="194.4" cy="170.4" r=".68"/>
<circle cx="194.4" cy="163.4" r=".66"/>
<circle cx="207.5" cy="161" r=".66"/>
<circle cx="207.5" cy="165.7" r=".66"/>
<circle cx="207.5" cy="168" r=".66"/>
<circle cx="207.5" cy="170.4" r=".66"/>
<circle cx="207.6" cy="163.3" r=".64"/>
</g>
<g fill="none" stroke="#00f" stroke-width=".21">
<path d="M40.2 30.3h4.2M40.2 31.2h4.2M42.3 29.5v.8M42.3 31.2v.7M235.8 39.2v4.2M236.7 39.2v4.2M235.1 41.3h.7M236.7 41.3h.8M235.1 116.4h.7M235.8 114.3v4.2M236.7 114.3v4.2M236.7 116.4h.8"/>
<path d="M161.5 125.8h1.4v7.1h-1.4zM162.2 137.6l-.7 .7 1.4 1.4-1.4 1.4 1.4 1.4-1.4 1.4 .7 .7M164.6 128.2l-4.7 2.4v2.3M171.6 140v.6M169.5 140.6h4.2M169.5 141.6h4.2M171.6 141.6v.6M244.5 158.7l9.4 4.7-9.4 4.7zM249.2 158.7v2.3M245.4 161h1.5M245.4 165.8h1.5M246.1 165v1.5"/>
<path d="M249.2 165.8v2.3"/>
</g>
<path d="M239.8 41.3v4.8l4.7 4.6M239.8 116.4h4.7v9.4M162.2 135.2h28.2v4.8M171.6 135.2v2.4M171.6 144.6v2.4h-9.4M211.6 168.1v2.3M242.1 165.8v4.6h7.1" fill="none" stroke="#000080" stroke-width=".21"/>
<circle cx="249.2" cy="170.4" r=".42" fill="#800000" stroke="#800000" stroke-width=".21"/>
<g fill="#800000" stroke="#800000" stroke-width=".21">
<circle cx="232.7" cy="41.3" r=".45"/>
<circle cx="232.7" cy="116.4" r=".45"/>
<circle cx="244.4" cy="125.8" r=".42"/>
<circle cx="244.4" cy="50.7" r=".45"/>
<circle cx="211.6" cy="170.4" r=".42"/>
<circle cx="162.2" cy="135.2" r=".45"/>
<circle cx="162.2" cy="146.9" r=".45"/>
<circle cx="171.6" cy="135.2" r=".42"/>
<circle cx="110.5" cy="130.5" r=".42"/>
<circle cx="42.2" cy="27.2" r=".42"/>
</g>
<g font-size="4.2" fill="#000080">
<text x="176.4" y="181.1">F1000-G0022T3B-DB1</text>
<text x="253.9" y="184">明日工作室</text>
</g>
<text font-size="2.5" fill="#000080" x="176.4" y="185.3">A4</text>
<g font-size="2.1">
<text x="45.1" y="20.8">1</text>
<text x="112.6" y="20.8">2</text>
<text x="180.1" y="20.8">3</text>
<text x="247.6" y="20.8">4</text>
<text x="203.6" y="34.9">1</text>
<text x="211.6" y="34.9">8</text>
<text x="13.4" y="41.9">D</text>
<text x="203.6" y="37.3">2</text>
<text x="203.6" y="39.5">3</text>
<text x="203.6" y="41.9">4</text>
<text x="211.6" y="41.9">5</text>
<text x="211.6" y="39.5">6</text>
<text x="211.6" y="37.3">7</text>
<text x="279.1" y="41.9">D</text>
<text x="153.1" y="61.9">1</text>
<text x="158.9" y="63.1">Vin</text>
<text x="170.9" y="63.1">Vout</text>
<text x="179.8" y="61.9">3</text>
<text x="167.7" y="68.1" transform="rotate(-90 167.7 68.1)">GND</text>
<text x="166.5" y="74.2" transform="rotate(-90 166.5 74.2)">2</text>
<text x="59.5" y="83.8" transform="rotate(-90 59.5 83.8)">8</text>
<text x="61.9" y="83.8" transform="rotate(-90 61.9 83.8)">7</text>
<text x="64.3" y="83.8" transform="rotate(-90 64.3 83.8)">6</text>
<text x="66.6" y="83.8" transform="rotate(-90 66.6 83.8)">5</text>
<text x="13.4" y="86.5">C</text>
<text x="279.1" y="86.5">C</text>
<text x="59.5" y="91.6" transform="rotate(-90 59.5 91.6)">1</text>
<text x="61.9" y="91.6" transform="rotate(-90 61.9 91.6)">2</text>
<text x="64.3" y="91.6" transform="rotate(-90 64.3 91.6)">3</text>
<text x="66.6" y="91.6" transform="rotate(-90 66.6 91.6)">4</text>
<text x="203.6" y="110">1</text>
<text x="203.6" y="112.4">2</text>
<text x="211.6" y="112.4">7</text>
<text x="211.6" y="110">8</text>
<text x="203.6" y="114.7">3</text>
<text x="203.6" y="117.1">4</text>
<text x="211.6" y="117.1">5</text>
<text x="211.6" y="114.7">6</text>
<text x="13.4" y="131.1">B</text>
<text x="279.1" y="131.1">B</text>
<text x="196.5" y="140.5">1</text>
<text x="196.5" y="142.9">3</text>
<text x="204.6" y="140.5">2</text>
<text x="204.6" y="142.9">4</text>
<text x="196.5" y="145.2">5</text>
<text x="196.5" y="147.6">7</text>
<text x="196.5" y="149.9">9</text>
<text x="203.4" y="149.9">10</text>
<text x="204.6" y="145.2">6</text>
<text x="204.6" y="147.6">8</text>
<text x="196.5" y="152.3">11</text>
<text x="196.5" y="154.6">13</text>
<text x="203.4" y="152.3">12</text>
<text x="203.4" y="154.6">14</text>
<text x="196.5" y="157">15</text>
<text x="196.5" y="159.3">17</text>
<text x="196.5" y="161.6">19</text>
<text x="203.4" y="157">16</text>
<text x="203.4" y="159.3">18</text>
<text x="203.4" y="161.6">20</text>
<text x="196.5" y="164">21</text>
<text x="196.5" y="166.4">23</text>
<text x="203.4" y="164">22</text>
<text x="203.4" y="166.4">24</text>
<text x="196.5" y="168.7">25</text>
<text x="196.5" y="171">27</text>
<text x="203.4" y="168.7">26</text>
<text x="203.4" y="171">28</text>
<text x="13.4" y="175.8">A</text>
<text x="279.1" y="175.8">A</text>
<text x="170.4" y="180.4">Title</text>
<text x="170.4" y="185.2">Size:</text>
<text x="186.9" y="185.2">Number:</text>
<text x="208" y="185.2">Revision:</text>
<text x="170.4" y="188.6">Date:</text>
<text x="170.4" y="191">File:</text>
<text x="190.4" y="188.6">Time:</text>
<text x="208" y="188.6">Sheet 1 of</text>
<text x="45.1" y="194.6">1</text>
<text x="112.6" y="194.6">2</text>
<text x="180.1" y="194.6">3</text>
<text x="247.6" y="194.6">4</text>
</g>
<g font-size="2.1" fill="#800000">
<text x="26.6" y="27.9">P</text>
<text x="162.7" y="27.9">+24V</text>
<text x="26.3" y="34.9">N</text>
<text x="195.6" y="34.9">V</text>
<text x="214.6" y="31.3">+5V</text>
<text x="162.7" y="39.5">CM</text>
<text x="190.4" y="39.5">IGBT-V</text>
<text x="162.7" y="51.3">+12V</text>
<text x="271.1" y="50.1">CT1</text>
<text x="183.8" y="63.1">+5V</text>
<text x="198.2" y="74.8">+5V</text>
<text x="183.8" y="86.5">+15V</text>
<text x="183.8" y="98.3">-15V</text>
<text x="214.6" y="106.5">+5V</text>
<text x="183.8" y="110">Us</text>
<text x="195.2" y="110">W</text>
<text x="189.7" y="114.7">IGBT-W</text>
<text x="160.6" y="120.6">+5V</text>
<text x="108.4" y="127.6">VNC</text>
<text x="271.1" y="127.6">CT2</text>
<text x="30.8" y="142.9">VU+</text>
<text x="214.4" y="140.5">G5'</text>
<text x="214.4" y="142.9">G3'</text>
<text x="74.1" y="146.4">V+</text>
<text x="147" y="146.4">V+</text>
<text x="184.1" y="147.6">CT2</text>
<text x="184.1" y="149.9">CT1</text>
<text x="214.4" y="145.2">G1'</text>
<text x="214.4" y="147.6">G2'</text>
<text x="214.4" y="149.9">G4'</text>
<text x="32.4" y="152.3">E1</text>
<text x="184.1" y="152.3">CT2</text>
<text x="184.8" y="154.6">OC</text>
<text x="214.4" y="152.3">G6'</text>
<text x="214.4" y="154.6">G7'</text>
<text x="247.1" y="153.4">+15V</text>
<text x="30.8" y="159.3">VV+</text>
<text x="214.4" y="161.6">-15V</text>
<text x="214.4" y="159.3">Us</text>
<text x="183.1" y="166.4">+15V</text>
<text x="184.1" y="164">+5V</text>
<text x="214.4" y="166.4">RY</text>
<text x="214.4" y="164">+5V</text>
<text x="32.4" y="168.7">E3</text>
<text x="183.1" y="168.7">+12V</text>
<text x="183.1" y="171">+24V</text>
<text x="214.4" y="171">CM</text>
<text x="30.3" y="175.8">VW+</text>
<text x="247.3" y="174.6">-15V</text>
<text x="32.4" y="185.2">E5</text>
</g>
<g font-size="2.1" fill="#000080">
<text x="112.9" y="26.7">HFEC28-6T</text>
<text x="115.2" y="24.3">PT1</text>
<text x="126.7" y="24.3">D3</text>
<text x="44.7" y="30.9">C49</text>
<text x="44.7" y="33">0.15u</text>
<text x="61.8" y="31.3">R23</text>
<text x="61.8" y="33.7">120K</text>
<text x="101.8" y="31.3">R16</text>
<text x="101.8" y="33.7">75K</text>
<text x="126.7" y="31.3">SF22</text>
<text x="138.7" y="33.4">E14</text>
<text x="138.7" y="35.8">470u/50V</text>
<text x="151.1" y="31.3">R5</text>
<text x="151.1" y="33.7">10K</text>
<text x="162.2" y="33.4">C5</text>
<text x="162.2" y="35.8">104</text>
<text x="206.9" y="31.3">U9</text>
<text x="245.2" y="31.3">R13</text>
<text x="245.2" y="33.7">330R</text>
<text x="94.1" y="40.3">C10</text>
<text x="234.9" y="38.4">C76</text>
<text x="253.9" y="40.6">C26</text>
<text x="61.8" y="43.1">R22</text>
<text x="61.8" y="45.5">120K</text>
<text x="94.1" y="42.4">103</text>
<text x="101.8" y="43.1">R17</text>
<text x="101.8" y="45.5">75K</text>
<text x="126.7" y="47.8">D2</text>
<text x="138.7" y="42.8">E3</text>
<text x="138.7" y="45.2">470u/35V</text>
<text x="151.1" y="43.1">R3</text>
<text x="151.1" y="45.5">10K</text>
<text x="162.2" y="45.2">C3</text>
<text x="162.2" y="47.6">104</text>
<text x="202.2" y="45.5">ACS712-20A</text>
<text x="223.4" y="42.8">C80</text>
<text x="223.4" y="45.2">CAP</text>
<text x="234.9" y="45.5">CAP</text>
<text x="245.2" y="43.1">R74</text>
<text x="245.2" y="45.5">2.4K</text>
<text x="253.9" y="42.8">CAP</text>
<text x="235.1" y="49.4">R80</text>
<text x="235.1" y="53.2">2.4K</text>
<text x="251.5" y="50.1">5</text>
<text x="263.3" y="52.5">7</text>
<text x="65.4" y="54.6">LED1</text>
<text x="70.3" y="59.5">C28</text>
<text x="77.4" y="54.6">Z1</text>
<text x="77.4" y="57">20V</text>
<text x="85.3" y="54.9">R247</text>
<text x="85.3" y="57.1">22K</text>
<text x="103.5" y="54.6">D9</text>
<text x="103.5" y="57">SF1600V</text>
<text x="126.7" y="54.9">SF22</text>
<text x="126.7" y="59.5">D4</text>
<text x="141.1" y="59.8">L1</text>
<text x="157.5" y="57.1">U4</text>
<text x="157.5" y="59.5">LM2940-5.0</text>
<text x="226.4" y="54.9">R73</text>
<text x="226.4" y="57.1">10K</text>
<text x="235.1" y="57">C72</text>
<text x="235.1" y="59.3">CAP</text>
<text x="251.5" y="54.9">6</text>
<text x="260.7" y="57">U11</text>
<text x="260.7" y="59.8">LF347</text>
<text x="251.5" y="63.5">R75</text>
<text x="263.3" y="63.5">R29</text>
<text x="70.3" y="66.4">CAP</text>
<text x="77.6" y="70.6">R19</text>
<text x="105.8" y="67.7">V1</text>
<text x="105.8" y="70.1">K2225</text>
<text x="126.7" y="66.5">SF22</text>
<text x="138.7" y="68.7">E8</text>
<text x="138.7" y="71">470u/16V</text>
<text x="155.2" y="68.7">E9</text>
<text x="155.2" y="71">470u/16V</text>
<text x="183.4" y="68.7">E11</text>
<text x="183.4" y="71">330u/16V</text>
<text x="249.9" y="71.3">R79</text>
<text x="251.5" y="67.3">2.4K</text>
<text x="263.3" y="67.3">330R</text>
<text x="77.6" y="74.1">33R</text>
<text x="206.9" y="72.9">R36</text>
<text x="206.9" y="76.7">1K</text>
<text x="225.7" y="72.9">R9</text>
<text x="225.7" y="76.7">10K</text>
<text x="235.1" y="73.7">3</text>
<text x="246.9" y="75.9">1</text>
<text x="249.9" y="73.7">2.4K</text>
<text x="32.7" y="83">E7</text>
<text x="42.3" y="78.1">D12</text>
<text x="42.3" y="80.4">DIODE</text>
<text x="51.7" y="82.8">C12</text>
<text x="68.2" y="83">IC1</text>
<text x="90.1" y="80.7">R21</text>
<text x="90.1" y="83">1K</text>
<text x="101.8" y="80.7">R20</text>
<text x="101.8" y="83">1R5</text>
<text x="126.7" y="83">D7</text>
<text x="138.7" y="78.1">E4</text>
<text x="138.7" y="80.4">220u/35V</text>
<text x="153.5" y="78.3">R74</text>
<text x="153.5" y="80.7">10K</text>
<text x="169.2" y="80.4">C8</text>
<text x="169.2" y="82.8">104</text>
<text x="217" y="78.3">R11</text>
<text x="217" y="80.7">2R</text>
<text x="235.1" y="78.3">2</text>
<text x="241.9" y="82.8">U11</text>
<text x="24.2" y="85.3">R28</text>
<text x="24.2" y="87.7">1K</text>
<text x="42.3" y="89.8">D11</text>
<text x="51.7" y="85.1">104</text>
<text x="68.2" y="85.3">3842</text>
<text x="75.9" y="85.3">R18</text>
<text x="75.9" y="87.7">10K</text>
<text x="167" y="89.3">R15</text>
<text x="225.7" y="85.1">C24</text>
<text x="225.7" y="87.5">CAP</text>
<text x="237.5" y="87">R10</text>
<text x="241.9" y="85.6">LF347</text>
<text x="30.3" y="90.1">56u/35V</text>
<text x="42.3" y="92.2">DIODE</text>
<text x="126.7" y="90.1">SF12</text>
<text x="126.7" y="94.7">D6</text>
<text x="138.7" y="92.2">E5</text>
<text x="138.7" y="94.5">220u/35V</text>
<text x="155.2" y="92.2">C9</text>
<text x="155.2" y="94.5">104</text>
<text x="167" y="93.1">10K</text>
<text x="217" y="90.1">R37</text>
<text x="217" y="92.4">1K</text>
<text x="237.5" y="90.8">10K</text>
<text x="249.9" y="92.4">R?</text>
<text x="249.9" y="94.7">2.4K</text>
<text x="77.6" y="99.2">C13</text>
<text x="77.6" y="101.6">CAP</text>
<text x="126.7" y="101.8">SF12</text>
<text x="138.5" y="106.5">D5</text>
<text x="206.9" y="106.5">U10</text>
<text x="65.9" y="110.9">C11</text>
<text x="65.9" y="113.3">CAP</text>
<text x="126.9" y="108.1">R33</text>
<text x="126.9" y="111.9">12R</text>
<text x="138.5" y="113.5">SF12</text>
<text x="150.5" y="113.3">C6</text>
<text x="159.9" y="113.3">C7</text>
<text x="234.9" y="113.5">C77</text>
<text x="251.5" y="110.5">R78</text>
<text x="263.3" y="110.5">R35</text>
<text x="89.3" y="117.5">R34</text>
<text x="100.8" y="115.9">D8</text>
<text x="129.3" y="115.7">C27</text>
<text x="129.3" y="118">CAP</text>
<text x="150.5" y="115.7">CAP</text>
<text x="159.9" y="115.7">CAP</text>
<text x="223.4" y="118">C81</text>
<text x="251.5" y="114.2">2.4K</text>
<text x="263.3" y="114.2">330R</text>
<text x="89.3" y="121.1">1R5</text>
<text x="89.3" y="125.1">E6</text>
<text x="100.8" y="122.9">SF12</text>
<text x="202.2" y="120.6">ACS712-20A</text>
<text x="223.4" y="120.3">CAP</text>
<text x="234.9" y="120.6">CAP</text>
<text x="235.1" y="124.5">R82</text>
<text x="251.5" y="120.6">9</text>
<text x="251.5" y="125.3">10</text>
<text x="263.3" y="122.9">8</text>
<text x="77.6" y="127.4">C4</text>
<text x="77.6" y="129.7">104</text>
<text x="89.3" y="127.4">100u/35V</text>
<text x="164.6" y="129.7">TH</text>
<text x="226.4" y="130">R76</text>
<text x="235.1" y="128.4">2.4K</text>
<text x="252.3" y="130">R77</text>
<text x="260.7" y="129.7">U11</text>
<text x="77.6" y="136.8">C1</text>
<text x="87.7" y="134.7">R1</text>
<text x="87.7" y="137">8.2K</text>
<text x="101.1" y="134.5">E1</text>
<text x="101.1" y="136.8">220u/35V</text>
<text x="159.4" y="132.9" transform="rotate(-90 159.4 132.9)">T</text>
<text x="195.2" y="137">CN2</text>
<text x="226.4" y="132.3">10K</text>
<text x="235.1" y="132.1">C73</text>
<text x="235.1" y="134.5">CAP</text>
<text x="246.9" y="136.8">C60</text>
<text x="252.3" y="132.3">2.4K</text>
<text x="260.7" y="132.6">LF347</text>
<text x="46.8" y="139.4">D22</text>
<text x="58.8" y="141">R6</text>
<text x="77.6" y="139.1">104</text>
<text x="100.8" y="139.4">D1</text>
<text x="162.9" y="139.4">R63</text>
<text x="162.9" y="141.7">1.5K</text>
<text x="174" y="141.5">C50</text>
<text x="174" y="143.8">CAP</text>
<text x="246.9" y="139.1">CAP</text>
<text x="252.3" y="141.7">R31</text>
<text x="40" y="146.1">E15</text>
<text x="40" y="148.5">56u/35V</text>
<text x="46.8" y="146.4">SF1600V</text>
<text x="58.8" y="144.8">33R</text>
<text x="100.8" y="146.4">SF22</text>
<text x="252.3" y="144">330R</text>
<text x="46.8" y="155.8">D23</text>
<text x="115.9" y="153.4">R27</text>
<text x="115.9" y="155.8">1K</text>
<text x="148.8" y="153.4">R25</text>
<text x="148.8" y="155.8">22K</text>
<text x="254.2" y="155.5">U11</text>
<text x="58.8" y="157.5">R7</text>
<text x="58.8" y="161.2">33R</text>
<text x="150.5" y="159.8">R58</text>
<text x="162.2" y="159.8">R26</text>
<text x="242.1" y="160.5">13</text>
<text x="249.2" y="158.2">4</text>
<text x="254.2" y="158.4">LF347</text>
<text x="40" y="162.6">E16</text>
<text x="40" y="164.9">56u/35V</text>
<text x="46.8" y="162.8">SF1600V</text>
<text x="96.2" y="163.6">PC2</text>
<text x="117.5" y="164.9">D13</text>
<text x="117.5" y="167.3">DIODE</text>
<text x="129.3" y="167.3">C75</text>
<text x="150.5" y="163.6">33R</text>
<text x="157.3" y="167.6">C40</text>
<text x="162.2" y="163.6">2.65K</text>
<text x="242.1" y="165.2">12</text>
<text x="253.9" y="162.8">14</text>
<text x="46.8" y="172.2">D24</text>
<text x="58.8" y="173.9">R8</text>
<text x="96.2" y="173.9">P181</text>
<text x="129.3" y="171.5">R32</text>
<text x="129.3" y="169.7">CAP</text>
<text x="249.2" y="169.9">11</text>
<text x="40" y="179.1">E17</text>
<text x="46.8" y="179.2">SF1600V</text>
<text x="58.8" y="177.6">33R</text>
<text x="129.3" y="175.3">2R</text>
<text x="141.1" y="176.7">C15</text>
<text x="141.1" y="179.1">CAP</text>
<text x="157.3" y="174.6">CAP</text>
<text x="40" y="181.4">56u/35V</text>
<text x="118.7" y="183.7">U2</text>
<text x="118.7" y="186.5">TL431</text>
<text x="221" y="188.6">2</text>
<text x="253.9" y="186.4">http://liheming.jimdo.com</text>
</g>
</svg>
